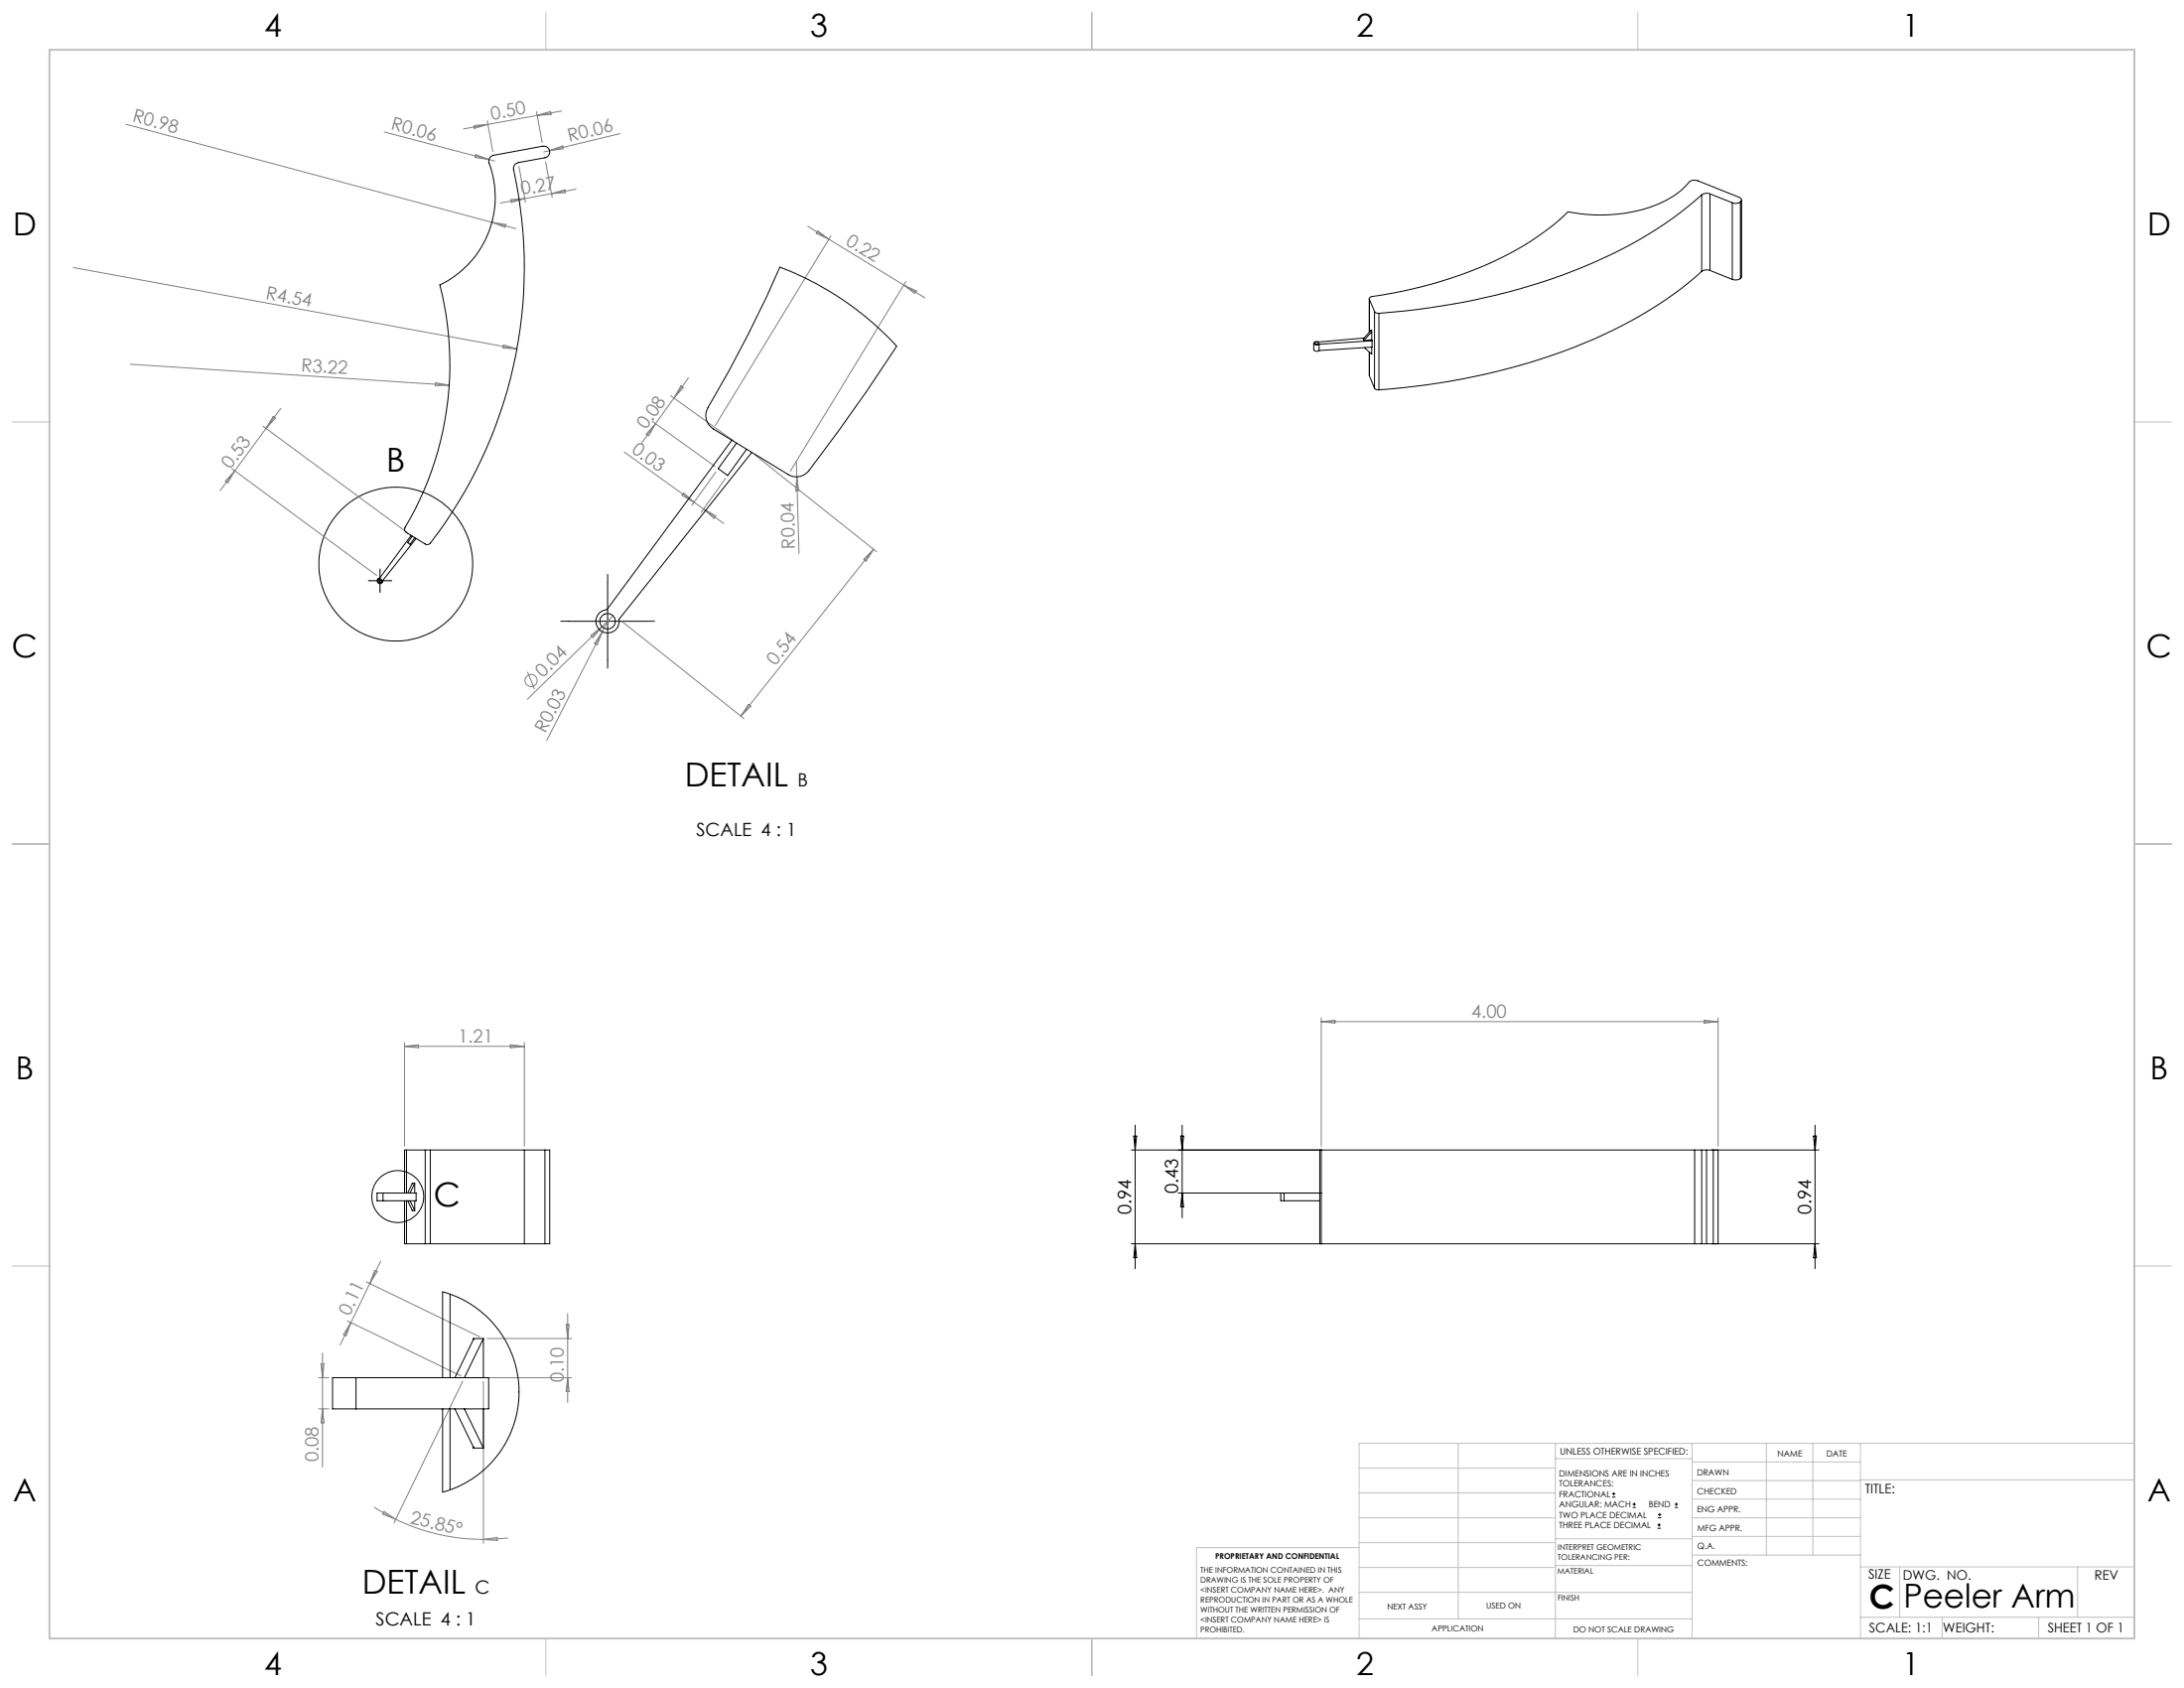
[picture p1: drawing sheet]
<svg xmlns="http://www.w3.org/2000/svg" width="559mm" height="432mm" viewBox="0 0 559 432" stroke-linecap="round" stroke-linejoin="round" font-family="sans-serif">
<g fill="none" stroke="#808080" stroke-width=".25">
<path d="M32.2 31.8l93.7 25.1M98.3 33.8l26.8 7M121.3 32.1l3.5-.3-3.4 1zM121.7 39.5l3.4 1.3-3.5-.5zM124.7 30.9l1.4 7.8M124.8 31.8l-6.2 1.2M137.3 28.5l1.4 7.9M137.4 29.5l-12.6 2.3M137.4 29.5l3.5-1 .1 .8zM140.6 38.5l-1.5 .4M140.6 38.5l3.4-1.2 .1 .8zM143.7 28.4l-6.3 1.1"/>
<path d="M158.6 34.2l-18 4.3M125.1 40.8l1.4 .4M125.9 56.9l6.1 1.6M125.9 56.9l3.5 .5-.2 .7zM130.7 51l3.6-.2-3.5 1zM132.8 42.6l1.6 9.2M134.3 50.8l-6.3 1.1M139.6 41.3l1.7 9.2M141.1 49.5l-6.8 1.3M141.1 49.5l3.4-1 .2 .8zM147.4 48.4l-6.3 1.1M206.7 57.9l24.5 15"/>
<path d="M209.2 59.1l2.9 2.1-3.3-1.5zM18.8 68.4l113.5 20.9M212.6 60.4l-29.6 48.4M231.2 72.9l5.5 3.3M231.2 72.9l3.3 1.5-.4 .7zM231.8 72l-29.6 48.5M33.3 93.2l81.6 5.3M111.4 97.9l3.5 .6-3.5 .2zM128.8 88.2l3.5 1.1-3.6-.3zM174.2 98.7l.6 .5-2.4 2.6zM176.1 96.7l-3.7 5.1M59.3 119.8l37.1 27.4"/>
<path d="M67.3 109l37.1 27.4M68.1 109.6l-8 10.8M69.9 106.5l.6 .5-2.4 2.6zM71.8 104.5l-3.7 5.1M159.7 115.6l17.9 12.9M166.9 107.8l16.1 11.5M167.7 108.4l-3.7 5.1M167.7 108.4l-1.7 3.1-.7-.4zM171.6 101.2l16 11.5M172.4 101.8l-4.7 6.6M193.1 116.3l31.2 24.8M203.8 118l.6 23.6"/>
<path d="M60.1 120.4l-3.8 5.2M60.1 120.4l-1.8 3.1-.6-.4zM174.9 126.1l2.7 2.4-3.1-1.8zM177.6 128.5l2.4 1.7M180 130.2l5.2 3.7M180 130.2l3.1 1.8-.4 .6zM183.2 120.7l-6.2 8.6M185.6 122.4l-6.2 8.6M203.9 122l.5 3.5-.8 .1zM155.5 158.9l-15.6 30.5M156.9 157.6l-2.9 2.7M159.2 159l31.2 24.8"/>
<path d="M223.5 140.5l-34 42.7M223.5 140.5l-1.9 3-.6-.4zM135 171.9l1.8 4.4M151.2 162.5l2.8-2.2-2.3 2.8zM154 160.3l-19.1 18.6M154.1 161.6l-1.3 3.3-.7-.3zM191.5 180.2l.6 .5-2.6 2.5zM103.5 266.7v26.5M103.5 267.7h30.7M103.5 267.7l3.6-.4v.7zM130.6 267.3l3.6 .4-3.6 .3zM134.2 266.7v26.5"/>
<path d="M338.1 260.4v32.8M338.1 261.3h101.5M338.1 261.3l3.5-.3v.7zM436.1 261l3.5 .3-3.5 .4zM439.6 260.4v32.8M88.9 337.9l29 14.1M89.8 338.3l-1.2 3.4-.7-.3zM93.7 327.9l29.1 14.1M94.6 328.3l-7.6 15.8M95.8 325l.7 .3-1.9 3zM97.4 322.6l-2.8 5.7M144.9 338.8h.7l-.4 3.6z"/>
<path d="M145.2 336.1v22.7M81.5 352.4h2.6M82.1 348.9h.8l-.4 3.5zM82.5 346.1v29.2M118.4 353.3l-17.6 36.2M123.7 353.4v41.4M124.7 352.4h21.6M124.7 342.4h21.6M145.2 352.4l.4 3.6h-.7zM81.5 360.4h2.6M82.5 360.4l.4 3.6h-.8zM95.7 385.6l5.5 3.1"/>
<path d="M98.3 386.6l2.9 2.1-3.3-1.4zM101.2 388.7a51.6 51.6 0 0 0 22.5 5.1M123.7 393.8l3.5-.5v.8zM130 393.4l-6.3 .4"/>
<circle cx="135.9" cy="174.1" r="1.55"/>
</g>
<g fill="none" stroke="#000" stroke-width=".25">
<path d="M125.4 40.2l.9-.5 12.6-2.3a1.51 1.51 0 0 1 1.7 1.2 1.51 1.51 0 0 1-1.2 1.8l-6.8 1.2a1.52 1.52 0 0 0-1.2 1.8 114.8 114.8 0 0 1-21.6 95.8l-.3 .1-.7-.1-4.8-3a.97 .97 0 0 1-.4-1.3 81.8 81.8 0 0 0 8.9-62 25 25 0 0 0 12.6-31.5v-.7zM435.4 49.8a107.7 107.7 0 0 1-35.5 20.5 175.8 175.8 0 0 1-47.1 9.9M435.4 49.8v19.6M437.5 49.6a2.23 2.23 0 0 0-2.1 .2M437.5 49.6l5.7 2.3M437.5 49.6v19.6M443.2 51.9v19.6M445.3 51.6a.67 .67 0 0 0 .2-.7 .67 .67 0 0 0-.6-.5l-10.5-4.2a2.03 2.03 0 0 0-2.2 .4 24.9 24.9 0 0 1-15 7.7 42.2 42.2 0 0 1-16-.1 77.4 77.4 0 0 1-30.3 17.1 135.3 135.3 0 0 1-20.3 4.7l-.2 .6M445.3 51.6a2.27 2.27 0 0 1-2.1 .3M445.3 51.6v19.7M445.6 51.2v19.6l-.3 .5M199.5 68.3l7.4 3.2 4.7 2.6 3.8 2.5 3.8 2.6 3.3 2.7 3.5 3.1 3.4 3.5a426.6 426.6 0 0 1-23 32.5 4 4 0 0 1-4.7 .4l-19.2-11.7a4 4 0 0 1-1.3-5.5 327.5 327.5 0 0 0 18.3-35.9z"/>
<path d="M350.3 76.4v8.6M350.4 76.6l1.3 3.1M350.4 76.6v8.4M351.7 79.7l.4 .3 .7 .2M351.7 79.7v19.6M435.4 69.4a109.1 109.1 0 0 1-38.1 21.4 177 177 0 0 1-44.5 8.9M437.5 69.2a2.23 2.23 0 0 0-2.1 .2M437.5 69.2l5.7 2.3M445.3 71.3a2.27 2.27 0 0 1-2.1 .2M336.1 87.8v1.6a.93 .93 0 0 0 1.4 .3M336.4 87.7a.5 .5 0 0 1 .6-.2 .5 .5 0 0 1 .4 .4 .51 .51 0 0 1-.6 .2 .51 .51 0 0 1-.4-.4zM337.5 88.1v1.6"/>
<path d="M349 86.5l-11.6 1a.67 .67 0 0 0-.8-.2 .67 .67 0 0 0-.4 .7l.6 .2 .7-.1M350.3 90.1l.1 6.1M350.4 96.2l1.3 3.1M350.4 90.1v6.1M350.8 84.5h.1M350.8 84.5l.2 .4M350.8 84.5l-2 2.2 .1 .4M351 86.9v.3M351 84.9v2M351 88.8v1.8l-1.9-1.7M351 86.9l-2.1 .2M351 84.9l-2.1 2.2"/>
<path d="M351 87.2v1.6l-13.5 .9M351 87.2l-13.5 .9M351.7 99.3l.5 .4h.6M352.8 80.2v19.5M187.3 112.6l-32 43.3a3 3 0 0 0-2.8 3.3 3 3 0 0 0 3.3 2.7 3 3 0 0 0 2.6-3.5l34-42.7M188.5 113.3l-4.7 6.6 2.4 1.7 4.8-6.7M105.2 137l-8 10.8a.75 .75 0 0 0-.7 .8 .75 .75 0 0 0 .8 .7 .75 .75 0 0 0 .7-.9l8.5-10.6M105.5 137.2l-1.2 1.6 .6 .4 1.2-1.7M94.7 148.6h5M97.2 146v5.1M145.5 158.9h20M155.5 148.9v20"/>
<path d="M104 294.2h-.5v11M104 294.2h4.8M104 294.2v11M108.8 294.2h1.3M108.8 294.2v24M110.1 294.2h24.1M110.1 294.2v24M134.2 294.2h5.2M134.2 294.2v24M139.4 294.2h1.3v24h-1.3M139.4 294.2v24M289.5 294.2h48.7"/>
<path d="M290.1 290.6h.7l-.4 3.6zM290.4 287.8v36.7M302.1 290.6h.7l-.3 3.6zM302.5 287.8v23.7M338.1 294.2h95.5M338.1 294.2h-.4v24h.4M338.1 294.2v24M433.6 294.2h1.8M433.6 294.2v24M435.4 294.2h1.2M435.4 294.2v24M436.6 294.2h1.8"/>
<path d="M436.6 294.2v24M437.9 294.2h27.5M438.4 294.2h1.2v24h-1.2M438.4 294.2v24M464 290.6h.7l-.3 3.6zM464.4 287.8v36.7M98 305.2h-1.5v2h1.5M98 305.2h8.5v2h-8.5M98 305.2v2M103.5 307.2v11h.5M104 318.2h4.8M104 307.2v11"/>
<path d="M104.3 307.2l1.2 2.4M104.9 307.2l1.2 2.5M105.5 302.8l-1.2 2.4M105.5 309.6v.1M105.5 309.6l.6 .1M105.5 302.7v.1M106.1 302.7l-1.2 2.5M106.1 302.7v2.5M106.1 307.2v2.5M106.1 302.7l-.6 .1M108.8 318.2h1.3M110.1 318.2h24.1"/>
<path d="M134.2 318.2h5.2M289.5 318.2h48.7M290.4 318.2l.4 3.5h-.7zM301.4 305.2h36.8M302.5 305.2l.3 3.5h-.7zM327.7 305.2h.8v2h-.8zM328.5 307.2h9.2M338.1 318.2h95.5M433.6 318.2h1.8M435.4 318.2h1.2M436.6 318.2h1.8M437.9 318.2h27.5"/>
<path d="M464.4 318.2l.3 3.5h-.7zM115.1 331v21.4M91.1 352.4h-6v8h6M91.1 352.4v8M91.1 352.4h33.9v8h-33.9M113.2 352.4v-22l3.9 1.4 3.5 1.9 3.7 2.9 2.6 2.7 2.6 3.9 1.5 3.2 1.2 3.9 .6 4.5-.2 4.8-.8 3.9-1.3 3.5-2.4 4.3-2.4 2.9-3.8 3.4-4.5 2.6-4.2 1.5v-21.3M121.1 342.7l-4.7 9.7M121.2 342.4l-.1 .3M123.7 342.4l-4.9 10M123.7 342.4v10M123.7 342.4h-2.6v.3M115.1 360.4v20.7"/>
<path d="M116.4 360.4l4.7 9.7M118.8 360.4l4.9 10M121.1 370.1l.1 .3M121.1 370.1v.3h2.6M123.7 360.4v10M412.5 383h.8M412.5 382.1h.8M412.9 381.7v.9M417.7 385.6h.8M417.7 384.8h.8M418.1 384.4v.8M424.1 390.9h.8"/>
<path d="M424.1 390.1h.8M424.2 388.3h.9M424.2 387.5h.9M424.5 389.7v.8M424.6 387v.9M428.5 385.6h.8M428.5 384.8h.8M428.9 384.4v.8"/>
<circle cx="97.2" cy="148.6" r=".5"/>
<circle cx="101.2" cy="144.3" r="19.7"/>
<circle cx="155.5" cy="158.9" r="1.99"/>
<circle cx="101.8" cy="306.1" r="6.6"/>
</g>
<path d="M94.8 148.5h-.5M97.3 146v-.5M97.3 151v.5M99.8 148.5h.5M145.5 158.9h-2M155.5 148.9v-2M165.5 158.9h2M155.5 168.9v2" fill="none" stroke="#000" stroke-width=".25" stroke-dasharray="15.2 1.3 1.3 1.3"/>
<g fill="none" stroke="#c0c0c0" stroke-width=".25">
<path d="M139.7 3.2v9.5M279.4 3.2v9.5M419.1 3.2v9.5M3.1 107.9h9.6M546.1 107.9h9.5M3.1 215.9h9.6M546.1 215.9h9.5M3.1 323.8h9.6M546.1 323.8h9.5M347.7 375.6h50.3M373.1 369.2v44.9M398 369.2v49.9"/>
<path d="M398 373.1h34.9M432.9 369.2v49.9M432.9 378.7h43.1M432.9 374h43.1M451.9 369.2v28.6M463.8 369.2v28.6M476 369.2v49.9M476 378.6h70.1M546.1 369.2h-198.4v49.9M347.7 394.6h50.3M347.7 388.3h50.3M347.7 381.9h50.3"/>
<path d="M347.7 395.9h-41.6v23.2M398 393.6h35M432.9 383.5h43.1M432.9 388.3h43.1M432.9 393h43.1M433 397.8h43M139.7 419.1v9.6M279.4 419.1v9.6M347.7 414.1h85.2M347.7 401h50.3M347.7 407.3h50.3M398 407.4h34.9"/>
<path d="M398 400.5h35M419.1 419.1v9.6M476 413.7h70.1M476 400.8h70.1M486.1 400.8v12.9M496.9 413.7v5.4M521.6 413.7v5.4M531.6 400.8v12.9"/>
</g>
<path d="M12.7 12.7h533.4v406.4h-533.4z" fill="none" stroke="#c0c0c0" stroke-width=".5"/>
<g font-size="8.5">
<text x="98.9" y="120.6">B</text>
<text x="175.2" y="201.2">DETAIL</text>
<text x="110.9" y="308.5">C</text>
<text x="92.6" y="407.6">DETAIL</text>
<text x="478.3" y="411.4">C</text>
<text x="487" y="411.3">Peeler Arm</text>
</g>
<g font-size="8.1">
<text x="67.6" y="9.3">4</text>
<text x="207.3" y="9.3">3</text>
<text x="347" y="9.3">2</text>
<text x="486.7" y="9.3">1</text>
<text x="3.3" y="60.1">D</text>
<text x="549.4" y="60.1">D</text>
<text x="3" y="168">C</text>
<text x="549.1" y="168">C</text>
<text x="4" y="276">B</text>
<text x="550.1" y="276">B</text>
<text x="3.3" y="383.9">A</text>
<text x="549.4" y="383.9">A</text>
<text x="67.6" y="428.4">4</text>
<text x="207.3" y="428.4">3</text>
<text x="347" y="428.4">2</text>
<text x="486.7" y="428.4">1</text>
</g>
<g font-size="4.7" fill="#808080">
<text x="33.8" y="31.1" transform="rotate(15 33.8 31.1)">R0.98</text>
<text x="99.8" y="33.1" transform="rotate(15 99.8 33.1)">R0.06</text>
<text x="125.8" y="30.6" transform="rotate(-10 125.8 30.6)">0.50</text>
<text x="145.6" y="36.3" transform="rotate(-14 145.6 36.3)">R0.06</text>
<text x="133.5" y="49.9" transform="rotate(-10 133.5 49.9)">0.27</text>
<text x="216.2" y="62.5" transform="rotate(31 216.2 62.5)">0.22</text>
<text x="67.9" y="76.4" transform="rotate(10 67.9 76.4)">R4.54</text>
<text x="77" y="95" transform="rotate(4 77 95)">R3.22</text>
<text x="165.3" y="110" transform="rotate(-54 165.3 110)">0.08</text>
<text x="161.4" y="115.5" transform="rotate(36 161.4 115.5)">0.03</text>
<text x="59" y="120.2" transform="rotate(-54 59 120.2)">0.53</text>
<text x="203.4" y="140.4" transform="rotate(-92 203.4 140.4)">R0.04</text>
<text x="138.9" y="173.5" transform="rotate(-44 138.9 173.5)">0.04</text>
<text x="198.4" y="170.5" transform="rotate(-51 198.4 170.5)">0.54</text>
<text x="139.6" y="187.8" transform="rotate(-63 139.6 187.8)">R0.03</text>
<text x="376.5" y="260.3">4.00</text>
<text x="117.2" y="266.6">1.21</text>
<text x="89.4" y="336.8" transform="rotate(-64 89.4 336.8)">0.11</text>
<text x="144.3" y="353.6" transform="rotate(-90 144.3 353.6)">0.10</text>
<text x="81.5" y="374" transform="rotate(-90 81.5 374)">0.08</text>
<text x="104.8" y="389.6" transform="rotate(14 104.8 389.6)">25.85°</text>
</g>
<g font-size="4.7">
<text x="204.1" y="201.2">B</text>
<text x="178.2" y="213.9">SCALE 4 : 1</text>
<text x="301.5" y="305.4" transform="rotate(-90 301.5 305.4)">0.43</text>
<text x="289.5" y="310.7" transform="rotate(-90 289.5 310.7)">0.94</text>
<text x="463.4" y="310.7" transform="rotate(-90 463.4 310.7)">0.94</text>
<text x="121.5" y="407.6">C</text>
<text x="96.2" y="415.8">SCALE 4 : 1</text>
</g>
<g font-size="3.4">
<text x="477.2" y="381.9">TITLE:</text>
<text x="478.1" y="404">SIZE</text>
<text x="486.9" y="404">DWG. NO.</text>
<text x="535.9" y="404.1">REV</text>
<text x="478.2" y="417.6">SCALE: 1:1</text>
<text x="497.1" y="417.7">WEIGHT:</text>
<text x="523.9" y="417.6">SHEET 1 OF 1</text>
</g>
<text font-size="2.4" x="399.2" y="372.1">UNLESS OTHERWISE SPECIFIED:</text>
<g font-size="2.2">
<text x="398.9" y="377.7">DIMENSIONS ARE IN INCHES</text>
<text x="434.2" y="377.3">DRAWN</text>
<text x="454.8" y="372.5">NAME</text>
<text x="467.3" y="372.6">DATE</text>
<text x="398.9" y="380.3">TOLERANCES:</text>
<text x="398.9" y="383">FRACTIONAL</text>
<text x="434.3" y="382.2">CHECKED</text>
<text x="398.9" y="385.6">ANGULAR: MACH</text>
<text x="398.9" y="388.3">TWO PLACE DECIMAL</text>
<text x="421.9" y="385.6">BEND</text>
<text x="434.2" y="386.9">ENG APPR.</text>
<text x="398.9" y="390.9">THREE PLACE DECIMAL</text>
<text x="434.3" y="391.6">MFG APPR.</text>
<text x="434.3" y="396.3">Q.A.</text>
<text x="434.3" y="400.5">COMMENTS:</text>
</g>
<g font-size="2.1">
<text x="354.9" y="411.6">NEXT ASSY</text>
<text x="380.3" y="411.6">USED ON</text>
<text x="366.3" y="417.4">APPLICATION</text>
<text x="402.5" y="417.5">DO NOT SCALE DRAWING</text>
</g>
<g font-size="2">
<text x="310.9" y="398.8">PROPRIETARY AND CONFIDENTIAL</text>
<text x="398.6" y="396.5">INTERPRET GEOMETRIC</text>
<text x="398.6" y="399">TOLERANCING PER:</text>
<text x="307.2" y="402.4">THE INFORMATION CONTAINED IN THIS</text>
<text x="307.2" y="404.9">DRAWING IS THE SOLE PROPERTY OF</text>
<text x="307.2" y="407.5">&lt;INSERT COMPANY NAME HERE&gt;. ANY</text>
<text x="398.5" y="402.6">MATERIAL</text>
<text x="307.2" y="410">REPRODUCTION IN PART OR AS A WHOLE</text>
<text x="307.2" y="412.5">WITHOUT THE WRITTEN PERMISSION OF</text>
<text x="398.5" y="409.4">FINISH</text>
<text x="307.2" y="415">&lt;INSERT COMPANY NAME HERE&gt; IS</text>
<text x="307.2" y="417.6">PROHIBITED.</text>
</g>
</svg>
